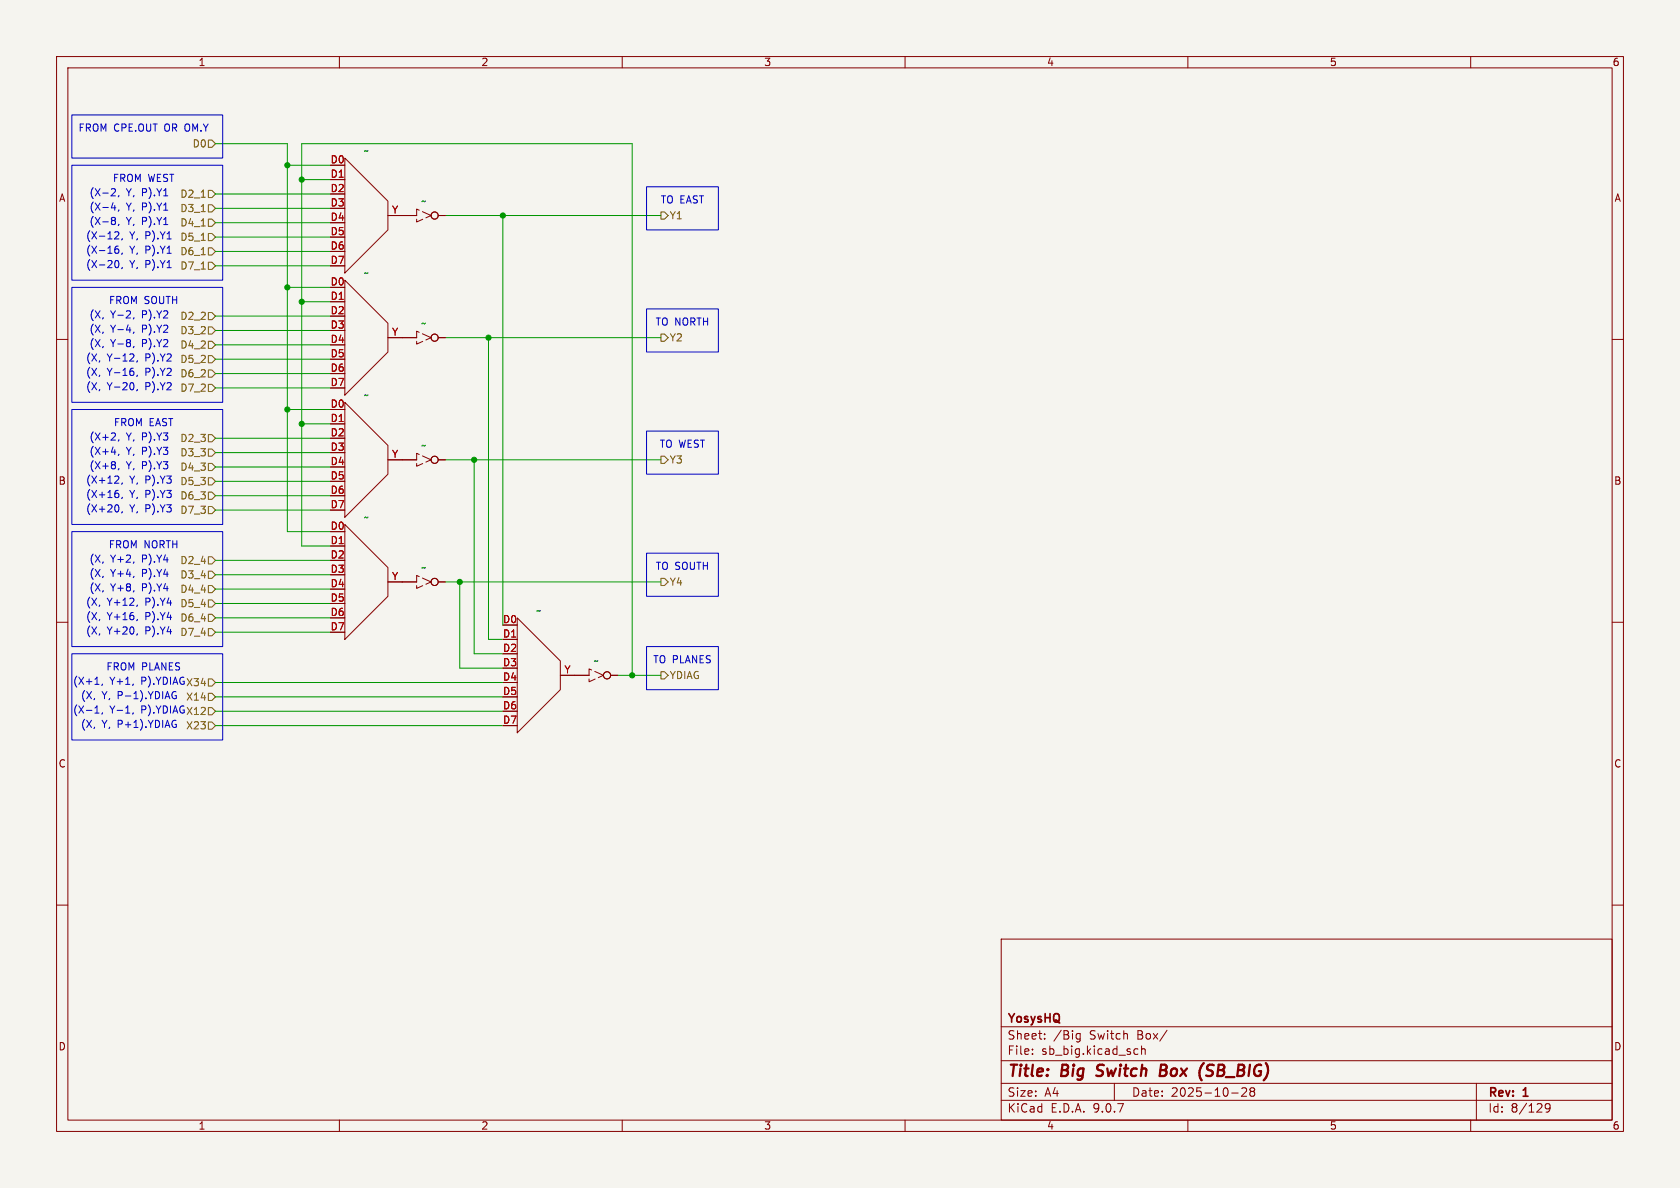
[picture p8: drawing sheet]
<svg xmlns="http://www.w3.org/2000/svg" width="297mm" height="210mm" viewBox="0 0 297 210" stroke-linecap="round" stroke-linejoin="round" font-family="sans-serif">
<path d="M0 0h297v210h-297z" fill="#f5f4ef" stroke="#f5f4ef" stroke-width=".18"/>
<g fill="none" stroke="#840000" stroke-width=".18">
<path d="M10 10h277v190h-277zM12 12h273v186h-273zM60 10v2M110 10v2M160 10v2M210 10v2M260 10v2M58.4 31.8h2.6M61 27.9l7.6 7.7v5l-7.6 7.7zM68.6 38.1h5.1M77.5 38.1h1.2M58.4 53.3h2.6"/>
<path d="M61 49.5l7.6 7.7v5l-7.6 7.7zM68.6 59.7h5.1M77.5 59.7h1.2M10 60h2M58.4 74.9h2.6M61 71.1l7.6 7.6v5.1l-7.6 7.6zM285 60h2M58.4 96.5h2.6M61 92.7l7.6 7.6v5.1l-7.6 7.6zM68.6 81.3h5.1M77.5 81.3h1.2M10 110h2"/>
<path d="M68.6 102.9h5.1M77.5 102.9h1.2M88.9 113h2.5M91.4 109.2l7.7 7.6v5.1l-7.7 7.6zM99.1 119.4h5M107.9 119.4h1.3M285 110h2M10 160h2M177 166h108v32h-108zM285 160h2M60 198v2M110 198v2"/>
<path d="M160 198v2M177 194.5h108M177 191.5h108M177 187.5h108M177 181.5h108M182.5 186.3v.1M182.5 185.5v.1M184.7 183.6v.1M184.7 182.8v.1M190.4 183.6h.6M190.4 182.8h.6M191 182.7v1.2l-.3 .3-.4-.1"/>
<path d="M197 191.5v3M200.6 186.3h.6M200.6 185.5h.6M201.8 185.5l.2-.1 .4 .1 .1 .9M201.8 184.9v1.5M206.3 182.1l-1.3 2M210 198v2M217.7 193.2h1.2M220.3 192.4v.5l-.8 .9h.9M221 192.4v.3l.2 .2M221.2 192.9l-.2 .3v.5l.2 .1 .5-.1 .1-.2-.1-.4-.2-.2M221.2 192.9h.3"/>
<path d="M221.7 192.4l.1 .3-.3 .2M260 198v2M261 191.5v6.5M274 195.7l-.3 .3h-.2l-.3-.3 .1-.5 .4-.1 .3 .1a.99 .99 0 0 1-.4 1.4h-.3"/>
<circle cx="76.8" cy="38.1" r=".63"/>
<circle cx="76.8" cy="59.7" r=".63"/>
<circle cx="76.8" cy="81.3" r=".63"/>
<circle cx="76.8" cy="102.9" r=".63"/>
<circle cx="107.3" cy="119.4" r=".63"/>
</g>
<path d="M193.8 190.1l.3 .1M194.1 188.4l-.1 .2v.4M205.1 189.2h.7M205.8 189.2l.3 .1M205.9 188.2h-.6l-.3 2 1-.1M206 189.1l-.2 .1M212.8 187.9l-.1 .1M213.2 190.1l.8 .1M213.8 188.2l-.2 .1a.46 .46 0 0 0-.2 .5 .46 .46 0 0 0 .3 .4" fill="none" stroke="#840000" stroke-width=".4"/>
<path d="M76.2 38.1l-2.5-1.1v2.2l2.5-1.1M76.2 59.7l-2.5-1.2v2.3l2.5-1.1M76.2 81.3l-2.5-1.2v2.3l2.5-1.1M76.2 102.9l-2.5-1.2v2.3l2.5-1.1M106.7 119.4l-2.6-1.2v2.3l2.6-1.1" fill="none" stroke="#840000" stroke-width=".18" stroke-dasharray="1.7 .6"/>
<g fill="none" stroke="#725600" stroke-width=".18">
<path d="M35.6 39.9h.7M35.6 37.4h.7M35.6 34.9h.7M36.8 38.7h.7l.6 .7-.6 .6h-.7zM36.8 24.8h.7l.6 .6-.6 .6h-.7zM36.8 36.2h.7l.6 .6-.6 .7h-.7zM36.8 33.7h.7l.6 .6-.6 .6h-.7zM116.8 37.5h.7l.6 .6-.6 .6h-.7zM35.6 47.6h.7M35.6 42.5h.7M35.6 45h.7M36.8 57.8h.7l.6 .6-.6 .7h-.7z"/>
<path d="M36.8 55.2h.7l.6 .7-.6 .6h-.7zM36.8 46.4h.7l.6 .6-.6 .6h-.7zM36.8 41.3h.7l.6 .6-.6 .6h-.7zM36.8 43.8h.7l.6 .7-.6 .6h-.7zM116.8 59.1h.7l.6 .6-.6 .6h-.7zM36.8 76.8h.7l.6 .7-.6 .6h-.7zM36.8 65.4h.7l.6 .6-.6 .7h-.7zM36.8 60.3h.7l.6 .7-.6 .6h-.7zM36.8 62.9h.7l.6 .6-.6 .6h-.7zM36.8 79.4h.7l.6 .6-.6 .6h-.7zM36.8 67.9h.7l.6 .7-.6 .6h-.7zM36.8 84.5h.7l.6 .6-.6 .6h-.7z"/>
<path d="M36.8 89.5h.7l.6 .7-.6 .6h-.7zM36.8 87h.7l.6 .6-.6 .7h-.7zM36.8 81.9h.7l.6 .7-.6 .6h-.7zM36.8 98.4h.7l.6 .7-.6 .6h-.7zM116.8 80.6h.7l.6 .7-.6 .6h-.7zM36.8 101h.7l.6 .6-.6 .6h-.7zM36.8 111.1h.7l.6 .7-.6 .6h-.7zM36.8 108.6h.7l.6 .6-.6 .7h-.7zM36.8 106h.7l.6 .7-.6 .6h-.7zM36.8 103.5h.7l.6 .6-.6 .7h-.7zM116.8 118.7h.7l.6 .7-.6 .6h-.7zM116.8 102.2h.7l.6 .7-.6 .6h-.7z"/>
<path d="M36.8 122.6h.7l.6 .6-.6 .6h-.7zM36.8 120h.7l.6 .7-.6 .6h-.7zM36.8 127.6h.7l.6 .7-.6 .6h-.7zM36.8 125.1h.7l.6 .6-.6 .7h-.7z"/>
</g>
<g fill="none" stroke="#009600" stroke-width=".18">
<path d="M38.1 25.4h12.7v68.6h7.6M38.1 34.3h20.3M38.1 36.8h20.3M38.1 39.4h20.3M50.8 29.2h7.6M53.3 31.8h5.1M78.7 38.1h38.1M88.9 38.1v72.4M38.1 58.4h20.3M38.1 55.9h20.3M38.1 41.9h20.3M38.1 44.5h20.3"/>
<path d="M38.1 47h20.3M50.8 50.8h7.6M53.3 53.3h5.1M78.7 59.7h38.1M86.4 59.7v53.3h2.5M38.1 68.6h20.3M38.1 63.5h20.3M38.1 61h20.3M38.1 66h20.3M38.1 77.5h20.3M50.8 72.4h7.6M53.3 74.9h5.1"/>
<path d="M38.1 85.1h20.3M38.1 82.6h20.3M38.1 87.6h20.3M38.1 90.2h20.3M38.1 80h20.3M38.1 99.1h20.3M58.4 96.5h-5.1v-71.1h58.5v94M78.7 81.3h38.1M83.8 81.3v34.3h5.1M38.1 104.1h20.3M38.1 109.2h20.3M38.1 101.6h20.3"/>
<path d="M38.1 111.8h20.3M38.1 106.7h20.3M78.7 102.9h38.1M81.3 102.9v15.2h7.6M109.2 119.4h7.6M38.1 120.7h50.8M38.1 123.2h50.8M38.1 125.7h50.8M38.1 128.3h50.8"/>
</g>
<g fill="none" stroke="#0000c2" stroke-width=".18">
<path d="M12.7 29.2h26.7v20.3h-26.7zM12.7 20.3h26.7v7.6h-26.7zM19.7 36.7h.8M19.9 33.3l.4 .1 .1 .3-.8 .9h.8M19.9 38.4h.3l.2 .3-.2 .3M19.9 39h.3M20.2 39l.2 .2v.3l-.1 .1-.4 .1M20.3 36.3v.9M21 34.6l-.1 .2M21 37.1l-.1 .2M21 39.6l-.1 .3M114.3 33h12.7v7.6h-12.7z"/>
<path d="M12.7 50.8h26.7v20.3h-26.7zM20.4 41h.4l.2 .3-.8 .9h.8M20.4 44.1l.4-.1 .2 .2-.1 .5-.4 .1-.1-.1M20.4 46.3l.2-.3a.68 .68 0 0 1 .4 .7 .68 .68 0 0 1-.4 .6l-.2-.2M20.9 43.5l-.4 .1-.1 .2M21.6 42.2l-.1 .2M21.6 44.7l-.1 .3M21.6 47.3l-.1 .2M23.7 56.1l-.1 .3M23.7 58.7l-.1 .2M114.3 54.6h12.7v7.6h-12.7zM12.7 72.4h26.7v20.3h-26.7z"/>
<path d="M19.7 79.9h.8M21 77.7l-.1 .3M22.9 63.8h.8M23.6 62.7v.4M23.6 65.7v.5M23.6 67.9v.8M23.7 61.2l-.1 .3M24.3 63.8l-.1 .2M24.3 66.3l-.1 .3M24.3 68.8l-.1 .3M114.3 76.2h12.7v7.6h-12.7zM12.7 94h26.7v20.3h-26.7z"/>
<path d="M20.7 86.7h.2M20.7 89.2a.79 .79 0 0 1 0 1.3M20.8 84.1l.2 .3v.3l-.8 .7h.8M20.8 87.2l.2 .2v.3l-.2 .3M21 80.3l-.1 .2M21 82.8l-.1 .3M21.6 85.4l-.1 .2M21.6 87.9l-.1 .2M21.6 90.4l-.1 .3M114.3 97.8h12.7v7.6h-12.7zM12.7 115.6h26.7v15.2h-26.7zM24.3 106.9l-.1 .3"/>
<path d="M24.3 109.5l-.1 .2M24.3 112l-.1 .3M114.3 114.3h12.7v7.6h-12.7zM16.8 126.1h.7M17 125l.1-.2v1.3M18.1 120.9l-.1 .3M18.1 126l-.1 .2M23.6 126l-.2 .2M30.6 122.3h.5M30.9 128.1h.3l-.1 .4M30.9 123h.3v.4l-.3 .1h-.3"/>
</g>
<g fill="#009600" stroke="#009600" stroke-width=".18">
<circle cx="50.8" cy="29.2" r=".46"/>
<circle cx="50.8" cy="50.8" r=".46"/>
<circle cx="53.3" cy="74.9" r=".46"/>
<circle cx="83.8" cy="81.3" r=".46"/>
<circle cx="81.3" cy="102.9" r=".46"/>
<circle cx="86.4" cy="59.7" r=".46"/>
<circle cx="88.9" cy="38.1" r=".46"/>
<circle cx="53.3" cy="31.8" r=".46"/>
<circle cx="53.3" cy="53.3" r=".46"/>
<circle cx="111.8" cy="119.4" r=".46"/>
<circle cx="50.8" cy="72.4" r=".46"/>
</g>
<g font-size="2.8" fill="#840000">
<text x="178" y="190.9">Title:</text>
<text x="187.7" y="190.9">Big</text>
<text x="194.7" y="190.9">Switch</text>
<text x="206.7" y="190.9">Box</text>
<text x="214.4" y="190.9">(SB_BIG)</text>
</g>
<g font-size="2.1" fill="#840000">
<text x="178" y="184">Sheet:</text>
<text x="178" y="181.2">YosysHQ</text>
<text x="186.2" y="184">/Big</text>
<text x="192.7" y="184">Switch</text>
<text x="201.2" y="184">Box/</text>
<text x="178" y="186.7">File:</text>
<text x="184.1" y="186.7">sb_big.kicad_sch</text>
<text x="178" y="196.9">KiCad</text>
<text x="178" y="194.1">Size:</text>
<text x="184.7" y="194.1">A4</text>
<text x="185.7" y="196.9">E.D.A.</text>
<text x="193.3" y="196.9">9.0.7</text>
<text x="200" y="194.1">Date:</text>
<text x="207" y="194.1">2025-10-28</text>
<text x="263" y="194.3">Rev:</text>
<text x="263" y="196.9">Id:</text>
<text x="267.1" y="196.9">8/129</text>
<text x="269.4" y="194.3">1</text>
</g>
<g font-size="1.8" fill="#840000">
<text x="35" y="11.9">1</text>
<text x="85" y="11.9">2</text>
<text x="135" y="11.9">3</text>
<text x="185" y="11.9">4</text>
<text x="235" y="11.9">5</text>
<text x="285" y="11.9">6</text>
<text x="10.3" y="35.9">A</text>
<text x="285.3" y="35.9">A</text>
<text x="10.3" y="85.9">B</text>
<text x="285.3" y="85.9">B</text>
<text x="10.3" y="135.9">C</text>
<text x="285.3" y="135.9">C</text>
<text x="10.3" y="185.9">D</text>
<text x="285.3" y="185.9">D</text>
<text x="35" y="199.9">1</text>
<text x="85" y="199.9">2</text>
<text x="135" y="199.9">3</text>
<text x="185" y="199.9">4</text>
<text x="235" y="199.9">5</text>
<text x="285" y="199.9">6</text>
</g>
<g font-size="1.8" fill="#0000c2">
<text x="13.8" y="23.5">FROM CPE.OUT OR OM.Y</text>
<text x="15.7" y="34.9">(X-2,</text>
<text x="19.9" y="32.4">FROM WEST</text>
<text x="22.3" y="34.9">Y, P).Y1</text>
<text x="15.7" y="40">(X-8,</text>
<text x="15.7" y="37.4">(X-4,</text>
<text x="22.3" y="40">Y, P).Y1</text>
<text x="22.3" y="37.4">Y, P).Y1</text>
<text x="116.7" y="36.2">TO EAST</text>
<text x="15.1" y="42.5">(X-12,</text>
<text x="15.1" y="45.1">(X-16,</text>
<text x="15.1" y="47.6">(X-20,</text>
<text x="22.9" y="42.5">Y, P).Y1</text>
<text x="22.9" y="45.1">Y, P).Y1</text>
<text x="22.9" y="47.6">Y, P).Y1</text>
<text x="19.2" y="54">FROM SOUTH</text>
<text x="15.7" y="59">(X,</text>
<text x="15.7" y="56.5">(X,</text>
<text x="19.5" y="59">Y-4,</text>
<text x="19.5" y="56.5">Y-2,</text>
<text x="25.2" y="59">P).Y2</text>
<text x="25.2" y="56.5">P).Y2</text>
<text x="115.8" y="57.8">TO NORTH</text>
<text x="15.1" y="64.1">(X,</text>
<text x="15.7" y="61.6">(X,</text>
<text x="18.9" y="64.1">Y-12,</text>
<text x="19.5" y="61.6">Y-8,</text>
<text x="25.2" y="61.6">P).Y2</text>
<text x="25.8" y="64.1">P).Y2</text>
<text x="15.1" y="69.2">(X,</text>
<text x="15.1" y="66.7">(X,</text>
<text x="18.9" y="69.2">Y-20,</text>
<text x="18.9" y="66.7">Y-16,</text>
<text x="25.8" y="69.2">P).Y2</text>
<text x="25.8" y="66.7">P).Y2</text>
<text x="20" y="75.5">FROM EAST</text>
<text x="15.7" y="83.2">(X+8,</text>
<text x="15.7" y="78.1">(X+2,</text>
<text x="15.7" y="80.6">(X+4,</text>
<text x="22.3" y="83.2">Y, P).Y3</text>
<text x="22.3" y="78.1">Y, P).Y3</text>
<text x="22.3" y="80.6">Y, P).Y3</text>
<text x="116.5" y="79.4">TO WEST</text>
<text x="15.1" y="85.7">(X+12,</text>
<text x="15.1" y="88.2">(X+16,</text>
<text x="22.9" y="85.7">Y, P).Y3</text>
<text x="22.9" y="88.2">Y, P).Y3</text>
<text x="15.1" y="90.8">(X+20,</text>
<text x="22.9" y="90.8">Y, P).Y3</text>
<text x="15.7" y="99.7">(X,</text>
<text x="19.1" y="97.1">FROM NORTH</text>
<text x="19.5" y="99.7">Y+2,</text>
<text x="25.2" y="99.7">P).Y4</text>
<text x="115.8" y="100.9">TO SOUTH</text>
<text x="15.1" y="107.3">(X,</text>
<text x="15.7" y="104.8">(X,</text>
<text x="15.7" y="102.2">(X,</text>
<text x="18.9" y="107.3">Y+12,</text>
<text x="19.5" y="104.8">Y+8,</text>
<text x="19.5" y="102.2">Y+4,</text>
<text x="25.2" y="104.8">P).Y4</text>
<text x="25.2" y="102.2">P).Y4</text>
<text x="25.8" y="107.3">P).Y4</text>
<text x="15.1" y="112.4">(X,</text>
<text x="15.1" y="109.8">(X,</text>
<text x="18.9" y="112.4">Y+20,</text>
<text x="18.9" y="109.8">Y+16,</text>
<text x="25.8" y="112.4">P).Y4</text>
<text x="25.8" y="109.8">P).Y4</text>
<text x="18.7" y="118.7">FROM PLANES</text>
<text x="115.4" y="117.5">TO PLANES</text>
<text x="12.8" y="121.3">(X+1,</text>
<text x="14.2" y="123.8">(X,</text>
<text x="18" y="123.8">Y, P-1).YDIAG</text>
<text x="19.4" y="121.3">Y+1,</text>
<text x="25.1" y="121.3">P).YDIAGX34</text>
<text x="12.8" y="126.3">(X-1,</text>
<text x="14.2" y="128.9">(X,</text>
<text x="18" y="128.9">Y, P+1).YDIAG</text>
<text x="19.4" y="126.3">Y-1,</text>
<text x="25.1" y="126.3">P).YDIAGX12</text>
</g>
<g font-size="1.8" fill="#725600">
<text x="34" y="26.3">D0</text>
<text x="31.8" y="35.2">D2_1</text>
<text x="31.8" y="40.2">D4_1</text>
<text x="31.8" y="37.7">D3_1</text>
<text x="118.3" y="39">Y1</text>
<text x="31.8" y="47.9">D7_1</text>
<text x="31.8" y="42.8">D5_1</text>
<text x="31.8" y="45.3">D6_1</text>
<text x="31.8" y="59.3">D3_2</text>
<text x="31.8" y="56.7">D2_2</text>
<text x="31.8" y="61.8">D4_2</text>
<text x="31.8" y="64.4">D5_2</text>
<text x="118.3" y="60.6">Y2</text>
<text x="31.8" y="66.9">D6_2</text>
<text x="31.8" y="69.4">D7_2</text>
<text x="31.8" y="78.3">D2_3</text>
<text x="31.8" y="80.9">D3_3</text>
<text x="31.8" y="83.4">D4_3</text>
<text x="118.3" y="82.1">Y3</text>
<text x="31.8" y="86">D5_3</text>
<text x="31.8" y="88.5">D6_3</text>
<text x="31.8" y="91">D7_3</text>
<text x="31.8" y="99.9">D2_4</text>
<text x="31.8" y="102.5">D3_4</text>
<text x="31.8" y="107.5">D5_4</text>
<text x="31.8" y="105">D4_4</text>
<text x="118.3" y="103.7">Y4</text>
<text x="31.8" y="112.6">D7_4</text>
<text x="31.8" y="110.1">D6_4</text>
<text x="32.8" y="124.1">X14</text>
<text x="118.3" y="120.2">YDIAG</text>
<text x="32.8" y="129.1">X23</text>
</g>
<g font-size="1.8" fill="#a90000">
<text x="58.3" y="29">D0</text>
<text x="58.3" y="31.5">D1</text>
<text x="58.3" y="34">D2</text>
<text x="58.3" y="36.6">D3</text>
<text x="58.3" y="39.1">D4</text>
<text x="58.3" y="41.7">D5</text>
<text x="69.2" y="37.8">Y</text>
<text x="58.3" y="44.2">D6</text>
<text x="58.3" y="46.7">D7</text>
<text x="58.3" y="50.5">D0</text>
<text x="58.3" y="53.1">D1</text>
<text x="58.3" y="55.6">D2</text>
<text x="58.3" y="58.2">D3</text>
<text x="69.2" y="59.4">Y</text>
<text x="58.3" y="60.7">D4</text>
<text x="58.3" y="63.2">D5</text>
<text x="58.3" y="65.8">D6</text>
<text x="58.3" y="68.3">D7</text>
<text x="58.3" y="72.1">D0</text>
<text x="58.3" y="74.7">D1</text>
<text x="58.3" y="77.2">D2</text>
<text x="58.3" y="79.8">D3</text>
<text x="58.3" y="82.3">D4</text>
<text x="69.2" y="81">Y</text>
<text x="58.3" y="84.8">D5</text>
<text x="58.3" y="87.4">D6</text>
<text x="58.3" y="89.9">D7</text>
<text x="58.3" y="93.7">D0</text>
<text x="58.3" y="96.3">D1</text>
<text x="58.3" y="98.8">D2</text>
<text x="58.3" y="101.3">D3</text>
<text x="58.3" y="103.9">D4</text>
<text x="58.3" y="106.4">D5</text>
<text x="69.2" y="102.6">Y</text>
<text x="58.3" y="109">D6</text>
<text x="58.3" y="111.5">D7</text>
<text x="88.8" y="110.2">D0</text>
<text x="88.8" y="112.8">D1</text>
<text x="88.8" y="115.3">D2</text>
<text x="88.8" y="117.9">D3</text>
<text x="99.7" y="119.1">Y</text>
<text x="88.8" y="120.4">D4</text>
<text x="88.8" y="122.9">D5</text>
<text x="88.8" y="125.5">D6</text>
<text x="88.8" y="128">D7</text>
</g>
<g font-size="1.8" fill="#006464">
<text x="64.2" y="27.5">~</text>
<text x="74.4" y="36.4">~</text>
<text x="64.2" y="49.1">~</text>
<text x="74.4" y="58">~</text>
<text x="64.2" y="70.7">~</text>
<text x="74.4" y="79.6">~</text>
<text x="64.2" y="92.3">~</text>
<text x="74.4" y="101.2">~</text>
<text x="94.7" y="108.8">~</text>
<text x="104.9" y="117.7">~</text>
</g>
</svg>
